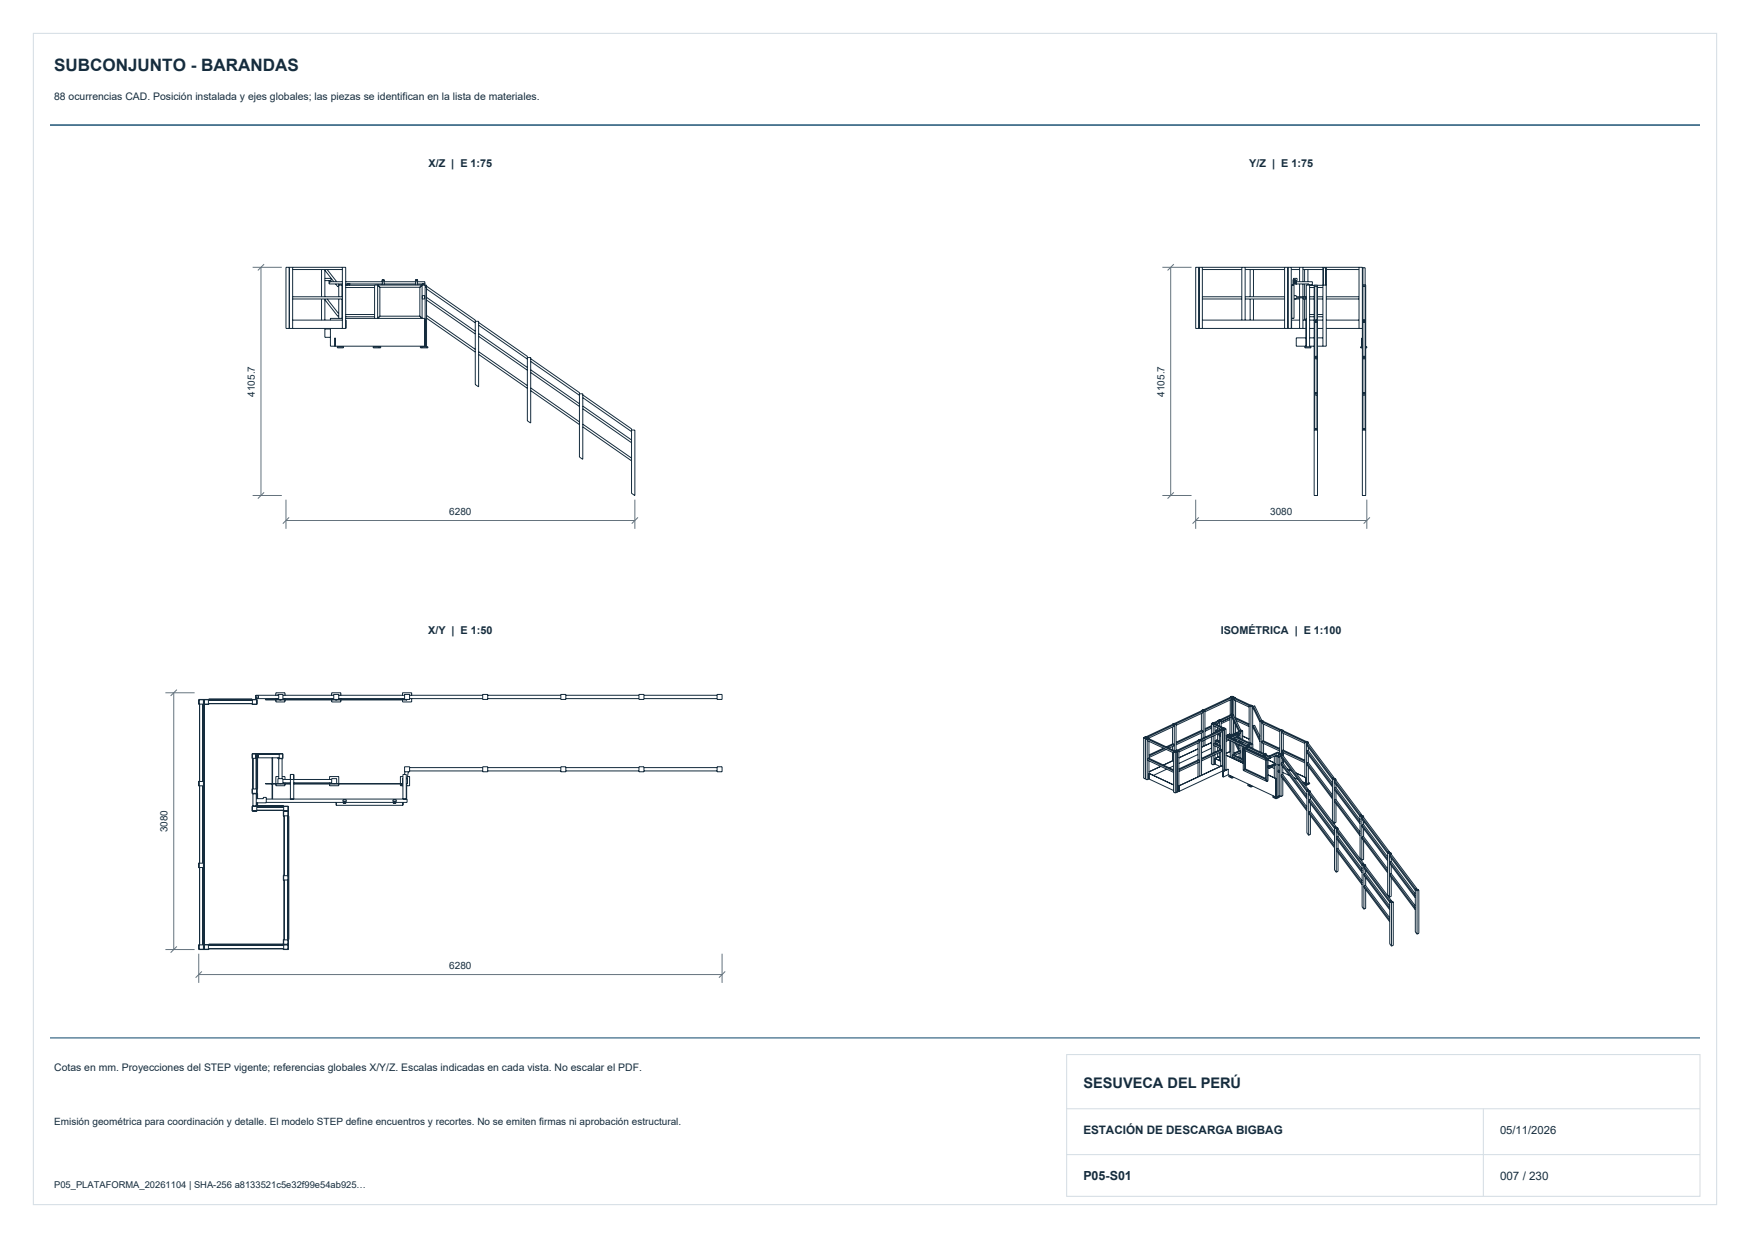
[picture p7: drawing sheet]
<svg xmlns="http://www.w3.org/2000/svg" width="420mm" height="297mm" viewBox="0 0 420 297" stroke-linecap="round" stroke-linejoin="round" font-family="sans-serif">
<path d="M8 8h404v281h-404zM256 253h152v34h-152zM256 277h152M256 266h152M356 266v21" fill="none" stroke="#d3dce3" stroke-width=".24"/>
<path d="M12 30h396" fill="none" stroke="#174e70" stroke-width=".35"/>
<path d="M12 249h396" fill="none" stroke="#174e70" stroke-width=".25"/>
<g fill="none" stroke="#152c3d" stroke-width=".24">
<path d="M69.4 64.1v14.7M70.2 71.7h12M70.2 64.1v14.7M70.2 64.7h12M70.2 71.2h12M70.2 76.8h12M77.2 64.7v6.5M77.2 71.7v5.1M78 67.3h1.4M78 66.8h1.4v.8M78 64.7v6.5M78 71.7v5.1"/>
<path d="M78 64.8l2.1 2.8M78 71.9l3.1 4 .2-.2M78.5 64.7l2.3 2.9M78.5 71.7l2.8 3.6M79 67.3v.8h3.2M79 67.6h3.2M79.3 78.9h-1.3v2h1.3M80.5 68.1l.6 .7 .2-.1M81.2 68.1l.2 .3M81.3 71.2v-2.8h.8v2.8M81.3 71.7v4.7M82.1 71.7v4.7"/>
<path d="M82.1 76h.1M82.1 75.5h.1M82.1 69h.1M82.1 68.4h.1M82.2 76.4h-2.9v.4M82.2 64.1v14.7M83 76.4h19v6.7h-22.7v-4.3M83 68.1h8.8M83 67.6h8.8M83 76h6.9M83 75.5h6.9M83 69h6.9"/>
<path d="M83 68.4h6.9M83 76.8v2h-14.4v-14.7h14.4v14.7M83.3 68.1h.1M83.3 68.1v.3M83.8 68.1h.1M83.8 68.1v.3M89.9 76.4v-8h12.5v15.1M91.2 68.9l-.6-.5v8l.6-.5M91.2 75.9h9.6M91.2 68.9h9.6M91.2 68.9v7M91.8 67.1v.4"/>
<path d="M91.8 68.4v-1.3h.4v1.3M92.2 67.1v.4M92.2 68.1h7.6M92.2 67.6h7.6M99.8 67.1v.4M99.8 68.4v-1.3h.4v1.3M100.2 67.1v.4M100.2 67.6h1.8v.5h-1.8M100.8 68.9v7M101.3 68.1h.1M101.3 68.1v8.3l-.5-.5M101.3 68.4l-.5 .5"/>
<path d="M101.4 70.9h.5v.8h-.5zM101.7 68.4h.1M101.8 68.1h.1M101.8 68.1v.3M102 68.4v14.8M102 68.4h.2v.6h-.2M102.4 68.7l11.7 8.1v15.5l.7 .5M102.4 76.3l11.7 8.2M102.4 75.7l11.7 8.1M102.4 72l11.7 8.1M102.4 71.3l11.7 8.2M102.4 69.3l11.7 8.2"/>
<path d="M114.1 77.1h.8v15.7M114.9 77.4l11.7 8.1v15.4l.8 .6v-15.7h-.8M114.9 78l11.7 8.1M287.8 64.1v14.7M288.6 71.7h9.4M288.6 64.7h9.4M288.6 71.2h9.4M288.6 76.8h19.7M288.6 64.1v14.7M298 64.1v12.7M298.8 71.7h9.5M298.8 64.7h9.5"/>
<path d="M298.8 71.2h9.5M298.8 64.1v12.7M300 64.7v6.5M300 71.7v5.1M300.8 64.7v6.5M300.8 71.7v5.1M308.3 64.1v14.7M309.1 64.1v14.7M309.9 71.7h.1M309.9 64.7h2M309.9 71.2h.1M309.9 76.8h2"/>
<path d="M309.9 64.1v14.7M310 76.8v2M310 68.4h.6v8h-.6zM310.4 67.1l-.1 1.3M310.4 67.3l.1 .8h3.7v.3M310.5 67.6h4.5v.8M310.5 68.1v-.5h.5v.5M310.6 70.9h.5v.3h2.4M310.6 71.7h1.3M310.6 67.6v-.5h.3v.5M311 68.1h.1M311 68.1v-.8h.3v-.5h-.9v1.6"/>
<path d="M311.9 64.1v3.5M311.9 68.1v3.1M311.9 71.5v7.3M312.7 71.7h.8M312.7 64.7h4.8M312.7 76.8h.8M312.7 64.1v3.5M312.7 68.1v3.1M312.7 71.5v7.3M313.1 64.7v2.9M313.1 68.1v3.1M313.1 71.7v5.1"/>
<path d="M313.5 76.4v6.7M313.5 71.5h-2.4v.2M313.9 64.7v2.9M313.9 68.1v.3M314.3 68.4h.7M314.3 68.4h.1M314.3 71.7h1.1M314.3 68.4h-.8v14.8M314.3 76h1.1M314.3 75.5h1.1M314.3 69h1.1M314.3 68.4h1.1"/>
<path d="M314.3 78.8h1.1M314.3 71.2h1.1M314.3 76.8h1.1M314.3 68.4v14.8M315 68.4h.1M315 68.4h-.3M315.4 68.4h.8v50.5h-.8zM315.4 77.1h.8M315.5 76.8h.6M315.5 77.1v-8.4h.6v8.4M315.6 77.1v-.2h.4v.2M316.2 71.7h1.3"/>
<path d="M316.2 76h1.3M316.2 75.5h1.3M316.2 69h1.3M316.2 68.4h1.3M316.2 78.8h1.3M316.2 71.2h1.3M316.2 76.8h1.3M317.5 68.4h.8M317.5 64.1v19M317.6 68.4v-4.2h.6v4.2M318.3 64.1v19h-2.1M318.3 71.7h7.9"/>
<path d="M318.3 78.8h8.7M318.3 64.7h7.9M318.3 71.2h7.9M318.3 76.8h7.9M326.2 64.1v14.7M327 68.4h.8v50.5h-.8v-54.8h-40v14.7h26.5M327 77.1h.8M327.1 76.8h.5M327.1 77.1v-8.4h.5v8.4M327.1 68.4v-4.2h.5v4.2M327.1 76.9h.5v.2M80.4 83.1v-2v2"/>
<path d="M81 83.2h1.4v.3h-1.4zM81.3 83.1v.1M82.1 83.1v.1M89.6 83.2h1.8v.3h-1.8zM89.9 83.1v.1M90.7 83.1v.1M91 83.1v.4M100.9 83.2h1.8v.3h-1.8zM101.2 83.2l.1 .3M101.2 83.1l.2 .4M114.8 92.8h.1M114.9 85l11.7 8.2"/>
<path d="M114.9 84.4l11.7 8.1M114.9 80.7l11.7 8.1M114.9 80l11.7 8.2M127.4 86.1l11.7 8.1v15.4l.7 .6M127.4 93.7l11.7 8.2M127.4 93.1l11.7 8.1M127.4 89.4l11.7 8.1M127.4 88.7l11.7 8.2M127.4 86.7l11.7 8.1M139.1 94.5h.8v15.7M139.9 94.7l11.7 8.2v15.4l.7 .6M139.9 98.1l11.7 8.1"/>
<path d="M139.9 97.4l11.7 8.2M139.9 95.4l11.7 8.1M313.2 83.2h1.4v.3h-1.4zM313.5 81.1h-2.4v2h2.4M314.3 83.1h1.1M314.3 81.1h1.1M315.4 94.5h.8M315.4 85.8h.8M315.5 85.8v-8.4h.6v8.4M315.5 94.5v-8.4h.6v8.4M315.5 85.5h.6M315.5 94.2h.6"/>
<path d="M315.6 85.8v-.3h.4v.3M315.6 94.5v-.3h.4v.3M316.2 81.1h1.3M326.9 81.1v2M326.9 83.1h.1M326.9 81.1h.1M327 83.2h-.4v.3h.4M327 94.5h.8M327 85.8h.8M327.1 85.5h.5M327.1 85.8v-8.4h.5v8.4M327.1 94.2h.5"/>
<path d="M327.1 94.5v-8.4h.5v8.4M327.1 85.5h.5v.3M327.1 94.2h.5v.3M327.8 83.2h.2v.3h-.2M139.8 110.2h.1M139.9 102.4l11.7 8.1M139.9 101.8l11.7 8.1M151.6 103.2h.8v15.7M152.3 118.9h.1M315.4 103.2h.8M315.5 103.2v-8.5h.6v8.5M315.5 102.9h.6"/>
<path d="M315.6 103.2v-.3h.4v.3M327 103.2h.8M327.1 102.9h.5M327.1 103.2v-8.5h.5v8.5M327.1 102.9h.5v.3M47.8 167.9h1v1h-1zM48.9 167.8v60M49 167.9h1v1h-1zM49 169v57.6M50.1 167.7h10.4v.3h-10.4zM60.6 167.9h1v1h-1zM61.4 166.8h5.5v.8h-5.5z"/>
<path d="M61.4 166.9h.6v.6h-.6zM62 166.8v.8M66.2 167.9v.5h2.2v-.5M66.2 166.8v-.6h2.2v.6M66.2 167.6v.2M66.7 166.8v-.2h1.2v1.2M66.7 167.6v.2M67 167.8h.6M67.1 167.8h.4M67.9 167.6h12.2M67.9 166.8h12.2M68.4 167.6v.2"/>
<path d="M79.6 167.9v.5h2.2v-.5M79.6 166.8v-.6h2.2v.6M79.6 167.6v.2M80.1 167.8v-1.2h1.2v1.2M80.4 167.8h.6M80.5 167.8h.4M81.3 167.6h15.8M81.3 166.8h15.8M81.8 167.6v.2M96.6 166.8v-.6h2.2v.6M96.6 167.6v.2M97.1 167.8v-1.2h1.2v1.2l-34.6 .1h34l-.3-.1"/>
<path d="M97.5 167.8h.2M97.7 167.8h.1M98.3 167.6h17.6M98.3 166.8h17.6M98.8 167.6v.8h-2.2v-.5M115.9 166.6h1.2v1.2h-1.2zM117.1 167.6h17.5M117.1 166.8h17.5M134.6 166.6h1.2v1.2h-1.2zM135.8 167.6h17.6M135.8 166.8h17.6M153.4 166.6h1.2v1.2h-1.2z"/>
<path d="M154.6 167.6h17.5M154.6 166.8h17.5M172.1 166.6h1.2v1.2h-1.2zM274.5 177v9.7l.8 .4M274.5 177l.4 .2M274.5 177l.4 .1M274.9 177.2l.4 .2 .5-.2M275.3 177l-.4-.2v10.1M275.3 177l-.4 .2M275.3 177l.5 .2M275.3 177v10.1M275.7 177.2l6.3 3 .5-.3"/>
<path d="M275.8 177.2h.1M275.8 177.8v4.1M279.2 179.5l-3.4 1.6M279.5 179.6l-3.7 1.8M279.9 179.8l-4.1 1.9M281.4 173.7l-6.9 3.3M281.4 173.7v.1M281.4 174.4v4.1M281.4 179.1v.8M281.5 173.7l.3 .2M281.8 173.9l-6.5 3M281.8 173.9v.3l-6.2 2.9"/>
<path d="M281.8 178.6v.3l-1.2 .6M281.8 178.6l-.3-.2-1.6 .8M281.8 178.6l-1.6 .7M281.8 173.5l-.4 .2M281.8 173.5l.5 .2M281.8 173.5v6.6M282.3 173.7l-.5 .2M282.3 173.7v6.3M282.5 180l-.4 .1 .4 .2-.4-.2M282.5 179.9l.4 .2M282.5 180v10M282.6 180l5.3-2.6v8.8"/>
<path d="M287.5 179.6l-4.6 2.2M287.5 177.6l.4-.2 .5 .2M287.5 177.6l.4 .1M287.5 177.6h.1M287.5 178.3v4M287.9 177.7l-5 2.4M287.9 177.7v.4l-5 2.3M288.3 177.5l5-2.3v.3l-4.9 2.4M288.3 170.5l-6.5 3M288.3 170.5h.1M288.3 171.2v4M288.3 175.8v1.5"/>
<path d="M288.4 177.6v8.4M288.4 177.6l-.5 .1M288.4 170.5l.4 .1M288.7 175.3l-.3-.1-6.1 2.9M288.7 170.6l-6.5 3.1M288.7 170.6l.1 .1M288.7 170.6v.4l-6.4 3M288.7 175.3v.4l-6.4 3M288.7 175.3l-6.4 3M288.8 170.3l-.5 .2M288.8 170.6l6.8-3.2v.3l-6.4 3.1M288.8 170.3l.4 .2"/>
<path d="M288.8 170.3v6.8M288.8 177.7v1.4M289.2 170.5l-.4 .2M289.2 170.5v6.4M289.2 177.5v1.4M290.7 174.1l-1.5 .7M290.7 174.7l-1.5 .7M290.7 174.4l-1.5 .7M290.7 178.1l-2.3 1.2M290.7 179.5l-2.3 1.1M290.7 173.6l.5 .2M290.7 173.6v2.5"/>
<path d="M290.7 176.8v4M290.8 173.6l.4 .2M291.2 173.4l-.5 .2M291.2 173.8l1.4-.7v.3l-.8 .4M291.2 173.4v2.5M291.2 176.6v4M291.2 173.4l.4 .2M291.2 173.7v.4l1.9 .9M291.2 173.7l2.3 1.1-.5 .2M291.2 173.7v.1M291.2 178.4v.4l1.8 .8M291.2 178.4l.3-.1 1.5 .7"/>
<path d="M291.2 178.4l1.8 .8M291.6 173.6h-.1M291.6 173.6v.1M291.6 174.3v1.4M291.6 176.4v1.9M291.6 179v1.4M291.6 174.3h.1M291.8 179l-.2 .1M291.8 175.2l.1 .4M291.8 175.2l.5 .2M291.8 175.2l.4-.2 .4 .2M292.2 173.7l-.3 .1"/>
<path d="M292.2 177.4l-.6 .4M292.2 172.9v.1M292.2 173.6v.3M292.2 174.6v.4M292.2 176.1v1.5M292.2 178.3v.3M292.2 179.2v.9M292.2 172.9l.5 .2 .4-.2M292.2 172.9l.5-.2 .4 .2M292.3 172.9l-1.1 .5 3 1.4M292.4 176v.3l.6 .3M292.4 176l.6 .2"/>
<path d="M292.4 176l.3 .1M292.6 175.9h.1M292.6 177.7l-.3-.1-.7 .3M292.6 177.7v.4l-.8 .3M292.6 177.7l-1 .5M292.7 172.7v1.4M292.7 174.8v.4M292.7 175.9v.2M292.7 176.4v2.4M292.7 179.4v.5M292.7 173.1l2.8-1.4v.3l-2.4 1.2M292.7 175.9h.1"/>
<path d="M293 176l-.3 .1M293 175v.1M293 175.7v4.1M293.1 172.9v1.4M293.1 175h.1M293.3 179.9l-.3-.2-4.6 2.2M293.3 179.9v.3l-4.9 2.3M293.3 179.9l-4.9 2.3M293.4 174.9l-5.4 2.5M293.4 174.8l.4 .2M293.4 174.9l.4 .1M293.4 174.9v8.7"/>
<path d="M293.8 174.7l.4 .1M293.8 174.7l-.4 .1M293.8 174.7v10M294.2 177.2l4.9 2.3M294.2 176.8l4.9 2.3M294.2 176.6l5.2 2.3M294.2 174.8l-.8 .4-.4-.2M294.2 174.8v9.7l-.8 .4M294.4 177.2l-.2 .1M295 177.5l-.8 .4M295.2 172.6l-2.1 1M295.2 172.3l-2.1 1"/>
<path d="M295.2 176l-1 .5M295.2 171.5l-2.5 1.2M295.2 171.5v.1M295.2 172.2v4M295.2 177.6v2.7M295.3 176.3l.4-.2 .3 .3M295.3 167.2v.1M295.3 167.9v3.6l.3 .2 .4-.2M295.3 176.3v.5M295.3 177.7v3.9M295.3 176.3l.4 .2M295.3 167.2l-6.5 3.1"/>
<path d="M295.3 176.5l-.6 .3M295.3 167.2l.4 .2M295.4 176.3l-1 .3M295.6 171.3v4.9M295.6 171.3l-.4 .2M295.6 171.3l.4 .2-.4 .2M295.6 171.3l.4 .2M295.7 167.1v4.2M295.7 176.5v.1M295.7 177.2h.1M295.7 177.9v3.9M295.7 176.5l2-1v.4l-2.4 1.2"/>
<path d="M295.7 167l-.4 .2M295.7 167.1l.4 .1-.4 .2M295.7 167l.8 .4M295.7 167.4l.5 .2M295.8 176.6h.1M295.8 171.8l-.1 .3 1.6 3.4M295.8 171.8l.3-.2 1.8 3.7M295.8 171.8l1.8 3.6M296 171.5v.2M296 172.9v3.2M296.1 167.2v4.5M296.1 173v3"/>
<path d="M296.1 177.4v-.3l3.7 1.7M296.1 178.1v3M296.1 167.2l-.4 .2M296.1 167.2l4 2M296.1 177.1l.2 .4M296.2 167.6v.3l3.6 1.7M296.2 167.6l3.7 1.7M296.3 178.2l1 1.9M296.3 172.2l3.5 1.5M296.4 172.4l3.4 1.6M296.5 176.9l3.4 1.6M296.5 167.4l-.4 .2"/>
<path d="M296.5 177.3l.3 .4M296.5 167.4v.1M296.5 168.1v4.1M296.5 173.9v1.9M296.5 175.8h.1M296.6 175.8h.1M296.7 172.8l3.1 1.5M296.7 176.1l.3 .2v.5M296.7 178.3l.7 1.4M296.7 176.7l3.4 1.6M297.2 178.5l.2 .5M297.4 175.3l.4 .2 .4-.2"/>
<path d="M297.4 176.1l-.3-.2-2.1 1M297.4 176.4l-1.7 .8M297.4 175.3v.1M297.4 176.1v.9M297.4 177.7v.3M297.4 178.6v1.5M297.4 176.8l-.3 .1M297.5 175.3h-.1M297.5 175.4l-1.7 .8M297.5 175.3h.1M297.5 175.3v.1M297.8 175.2l.4 .1"/>
<path d="M297.8 175.2h.1M297.8 175.3v1.9M297.8 177.9v.3M297.8 178.8v3.1M297.9 175.3h-.2M297.9 175.3l-.3 .1M298.2 175.3v2.1M298.2 178.1v.3M298.2 179v3.1M298.4 179.5l5.6 2.7M298.4 179.5l.3 .5M298.4 179.5l.3-.1 .4 .2"/>
<path d="M298.4 179.5v5.3M299.2 178.8l-.1 .9 .3 .1M299.2 179l.1 .1M299.2 179h.1M299.3 179.1h.1M299.3 178.8h.3v.3M299.3 178.8v.1M299.3 178.8l.2 .3M299.3 178.9h.1M299.3 178.9l.2 .1M299.4 179.2h.1M299.4 179.6l4 1.9"/>
<path d="M299.4 179.2l4 1.9M299.4 178.9v.9M299.4 179.7l4 1.9M299.4 178.9l.1 .1M299.5 179h.1M299.5 179l-.1 .1M299.5 179.1v.1M299.6 179.1l-.1 .1M299.7 179.1l3.9 1.8M299.8 179.1h.1M299.8 169.3v8.9M299.8 169.3l.4 .2 .4-.2"/>
<path d="M299.8 169.3l.4-.2 .4 .2M299.8 177.3l-1.6-.7 1.6 .7M299.8 178.5l.5-.2 .4 .2-.4 .2M299.8 178.5v.7M299.8 179.8v.1M299.8 178.5l.5 .2M299.8 169.3l.4 .2 .4-.2-.4-.1v9.1M300.3 178.7v.7M300.3 180v.1M300.6 169.3l.1 10.3M300.6 174.3l1.8 3.6M300.6 169.6l1.8 3.6"/>
<path d="M300.8 174.1l.3-.1 1.3 2.7M300.8 169.4l.3-.1 1.7 3.6-.3 .1M300.8 169.4l-.2 .1M300.8 169.4l1.7 3.6M300.8 174.1l-.2 .1M300.8 174.1l1.6 3.3M302.4 173v7.4M302.4 173l.4 .2M302.4 173.2h.1M302.4 177.9h.1M302.5 173h-.1M302.8 173.2v7.4"/>
<path d="M302.8 172.8h.1M302.8 172.8l.5 .2M302.9 173.2l4.3 2M302.9 177.8v.4l4.2 2M302.9 173.2v.3l4.2 2M302.9 177.8l4.2 2M302.9 177.8l.3-.1 3.9 1.9M302.9 173.2l.3-.1 4.3 2M303.3 173l-.5 .2M303.3 173v.1M303.3 173.7v4M303.3 178.4v2.4"/>
<path d="M307.1 175.2l.5 .2M307.1 175.2v5.6M307.1 175.2l.5-.2 .4 .2M307.6 175.4v5.4M307.6 175.4l6 2.8M307.6 175.4v.4l5.6 2.6M307.6 175.4l.3-.1 5.6 2.6M308 175.2l-.4 .2M308 175.2v.1M308 175.9v4.1M313.6 178.2v9.8M313.7 178.4v.4l6.1 8.2"/>
<path d="M313.7 178.4l.2-.2 6.2 8.3M313.7 178.4l6.2 8.3M314 178l-.4-.2-.4 .2v8.4M314 178l-.4 .2M314 178v.3M314 179.3v.8M47.8 187.5h1v1h-1zM48.9 187.4h-.2v-18.4h1.4v-.2h10.4v.2h1.2v-1.2h-14v1.2h.2v18.4h-.2v1.2h.2v18.4h-.2v1.2h.2v18.4h-.2v1.2h2.4v-.2h17.9v.2h1.2v-34.4h-8.7v1.2h1.2v-.2h6.3v1.4h.2v14.2h-.2v1.2h.2v14.2h-.2v1.4h-17.9v-.3h17.9M48.9 188.6h-.2v18.4h.2M60.6 180.9h1v1h-1zM60.6 189.3h1v1h-1zM60.6 193.5h1v1h-1z"/>
<path d="M60.7 190.4v3M61.5 191.6h1.7v-.3h.7v1.3h-2.4M61.5 182h.3v7.2h-.3zM61.5 190.4v3M61.6 181h-.2v.8h.2M61.6 181.1h-.2v.6h.2M61.7 192.6v1h6.3v-.3h-6.3M61.7 180.8v10.8M61.7 180.9h5M61.7 181.1h.3v.6h-.3M61.7 181h5.3v.8h-5.3M61.8 192.6v.7"/>
<path d="M62 181v.8M63.9 191.7h33.8v.8h-33.8M65.3 181.8v9.8l.1-9.8M65.3 180.9v.1M65.4 180.9v.1M66.7 180.8v.2M66.7 181.8v.2h1.2v-1.2h-7.4v1.2h.2v7.2h-.2v1.2h1.3v1.2M66.7 188v-1.2h1.2v1.2M66.8 181l1-.1v1l-1-.1M66.9 186.3h-.7v2.2h2.2v-.7M66.9 182v4.8M67.2 188h.2"/>
<path d="M67.7 186.3h.7v.7M67.7 182v4.8M67.9 187.8h1.8M67.9 187h11.7M68 194.6h1.2M68.1 193.5h1v1h-1zM68.1 194.7h1v1h-1zM69.7 188h-6l6 .1M69.7 191.7v-5.9h.8v5.9M70.5 188.1h26.2M70.5 188h26.2M70.5 187.8h9.1"/>
<path d="M79.1 187v-.7h2.2v2.2h-2.2v-.7M79.6 188v-1.2h1.2v1.2M80.1 188h.2M80.7 192.5v.7h16v-.7M82.3 191.9h.8v.4h-.8zM82.4 192.6l.6 .1zM94.3 191.9h.8v.4h-.8zM94.4 192.6l.6 .1zM96.5 188.4v.1M96.6 188.4l-.5 .1h.6M96.7 186.8l-.1 1.2M96.7 186.3h-.6v2h.5v.2"/>
<path d="M96.7 191.7v-5.9h.8v5.9M97.1 183.9h1.2v1.2h-1.2zM97.2 185.1l-.1 .7M97.5 186.8h.3v1.2h-.3M97.5 191.6h.1M97.6 188v3.7M97.7 188l-.1 .1M97.8 186.3h.5v2.2h-.7M98 185.1l-.3 1.7M98.3 184.9h17.6M98.3 184.1h17.6M115.9 183.9h1.2v1.2h-1.2z"/>
<path d="M117.1 184.9h17.5M117.1 184.1h17.5M134.6 183.9h1.2v1.2h-1.2zM135.8 184.9h17.6M135.8 184.1h17.6M153.4 183.9h1.2v1.2h-1.2zM154.6 184.9h17.5M154.6 184.1h17.5M172.1 183.9h1.2v1.2h-1.2zM275.4 182v.4l6.3 2.9M275.4 182l.3-.1 6 2.8M275.4 182l6.3 2.9"/>
<path d="M275.8 186.9l-.5 .2M275.8 182.5v4.4M275.8 186.9l5.9 2.7M275.8 185.5l5.9 2.8M278.6 183.9l-2.8 1.3M280 184.5l-3.2 1.5M281.4 180.5v2M281.7 182.4l-2.5 1.1M281.7 183.8l-1 .4M281.7 180.3l.4-.1v10M281.7 180.3v9.7l.4 .2M282.1 180.5l-6.7-3.2v.4l6.3 2.9"/>
<path d="M282.9 180.1l-.8 .4-.4-.2M282.9 189.8l-.8 .4M282.9 180.1v9.7M282.9 189.8l.1 .1M283 188.5v1.4M287.5 181l-4.6 2.2M287.5 182.9v3.5M287.9 182.4v.4l-5 2.3M287.9 182.4l-.3-.1-4.7 2.2M287.9 182.4l-5 2.3M290.7 181.4v1.9l.5 .2M291.2 181.2v2.3"/>
<path d="M291.6 183.3l-.4 .2M291.6 181v2.3M291.6 183.3l1.2 .6M291.6 182l1.4 .6M291.6 182h.1M292.2 180.7v1M292.7 180.5v2M292.7 181.5h.1M292.7 181.5l-1.1 .5 1.4 .6M293 180.4v3.4M293.4 183.6l-10.4 4.9M293.4 183.6h.1"/>
<path d="M293.4 183.6v1.4l-10.4 4.9M293.5 185.1v1.3M293.5 186.4h.1M293.5 185.1h.1M294.2 184.6v.2M294.2 181.2l4.2 1.9M294.8 185.9l11.5 5.4M294.8 185.9l-1.3 .5M294.8 184.5v1.4M294.8 184.5l-1.3 .6M294.9 186.1l.8 .4M294.9 186.1v.2l.8 .4"/>
<path d="M295.2 186l-.3 .1M295.3 186.1l.4 .2M295.3 180.3l-1.1 .5M295.3 181.6h-.1M295.5 181.7h.1M295.7 186.3h.1M295.7 186.5v.2M295.8 181.2l.2-.1 2.4 1M295.8 181.2v.3l2.6 1.3M295.8 181.2l2.6 1.2M295.8 186.3h-.1M295.9 186.4l-.2 .1"/>
<path d="M296.1 181.7v.3M296.1 186.5l-.4 .2M297.4 180.7v1M297.4 182.3v.3M297.7 180.2v.3l-1.3 .7M297.7 180.2l-.2-.1-1.4 .6M297.7 180.2l-1.6 .8M297.8 182.5v.3M298.2 182.7v.3M298.4 184.8l5.6 2.7M298.7 184.6l-.3 .2M298.7 184.6l5.1 2.4"/>
<path d="M298.7 180l5.1 2.4M298.7 180v4.6M298.9 184.5l4.9 2.2M298.9 180.1v4.4M298.9 184.5l-.2 .1M299.5 188.3l.8 .3M299.5 188.3v.2l.8 .3M299.7 188.2l-.2 .1M299.8 188.2l.5 .3M300.3 188.4v.1M300.3 188.6v.2M300.5 188.5l-.2 .1"/>
<path d="M300.7 180.2v.1M300.7 188.6l-.4 .2M302.4 181v.1M302.8 181.2v.1M303.3 181.4v.1M303.5 181v.1M303.5 181h.1M303.6 180.8h.2l.1 .3M303.6 180.8l-.1 .1M303.6 180.8l.2 .1-.1 .3M303.6 180.9l.1 .1M303.6 180.9v.9"/>
<path d="M303.6 181.1h.1M303.6 181.2h.1M303.6 181.6l1 .4M303.6 181.2l1 .5M303.6 180.9l-.2-.1v.9l.2 .1M303.6 180.9h.1M303.6 181.7l.7 .3M303.7 180.9v.1M303.7 181h.1M303.7 181v.1M303.8 187l.2 .5M303.8 182.4v4.6"/>
<path d="M303.9 181.1l-.2 .1M303.9 181.1l1 .5M304 182.2v5.3M304 182.2l-.2 .2M304.3 185.9l1.9 .9v4.4M304.3 183.6l.1 .1M304.3 182.3l1.5 .7M304.3 182v5.3l-.3 .2M304.3 182l-.3 .2M304.4 183.7l.2 .2M304.4 183.7l.2-.1 .3 .1M304.4 183.7v.6l.2 .1"/>
<path d="M304.6 181.7v.3M304.6 183.9v.5M304.7 181.8l.2 .1M304.9 181.6v.3M304.9 181.9l-.3 .1M304.9 181.6l-.3 .1M304.9 183.7l-.3 .2M305.1 184l.7 .4M305.5 191.1l.8 .4M305.5 191.1l.2 .3M305.5 191.1l.2 .1M305.6 191.1h.1"/>
<path d="M305.6 191.2l.1 .2M305.7 191.1v.3l.6 .2M305.7 191.1l-.1 .1M305.7 191.4h.1M305.7 191l-.2 .1M305.8 181.4v1.8M305.8 183.7v2.9M305.8 191v.1M306 181.4l.3 .1M306 186.7h.1M306.2 183.3v.2l-1.3 .6-.3 .3M306.2 183.3l-1.3 .6v-.2"/>
<path d="M306.2 183.3l-.3-.1-1.1 .5M306.3 181.5v9.8M306.3 191.5v.1M306.3 181.2l.2 .1M306.5 181.3v-.2l-1.8 .9v-.3l.2-.1M306.6 181.2l-.1 .1M306.6 181.2l.1 .1M306.7 184.8l.3 .1-.2 .1M306.7 190.9l.3 .2M306.7 181.3v9.8l-.4 .2M306.7 181.3l-.4 .2M306.8 185l.2 .2"/>
<path d="M306.8 185l.2 .3M306.8 181.2h-.2M306.9 181.1h.1M306.9 181.1l-.3 .2M306.9 181.1l-.1 .1M306.9 180.5l-2.1 1M306.9 180.5l-.2-.1-2.1 1M306.9 181l.4 .1M306.9 180.5v.6l-.1 .1M307 180.9v.1M307 181.5v9.4l.4 .2M307 183.5l-.3-.1 .3 .2"/>
<path d="M307 180.9l.4-.2 .5 .2M307 180.9l.4 .2M307 191.1v.2l-.7 .3M307 191.1l-.7 .4M307.3 181.1v.3l-.6 .3M307.3 181.1l-.6 .2M307.4 181.1v10M307.5 183l.3-.1 5.9 7.8M307.5 185.9v.4l6.2 8.2M307.5 181.3v.4l6.2 8.2M307.5 183v.4l6.2 8.3M307.5 185.9l6.2 8.2"/>
<path d="M307.5 185.9l.3-.1 5.9 7.8M307.5 183l6.2 8.2M307.5 181.3l6.4 8.4M307.5 181.3l.3-.2 6.2 8.3M307.6 180.1l5.6 2.5M307.6 180.1l.3-.2 5.3 2.5M307.6 180.1v.3l5.6 2.6M307.9 186.8v4.1l-.5 .2M307.9 185.3l1.6 .8M307.9 180.9l-.5 .2M307.9 180.9v.3M307.9 182.2v.8"/>
<path d="M307.9 183.9v2M307.9 184h.1M308 185.4h-.1M308 180.6v.8M308 182.3v.8M309 184.5l.9 .4M309 184.5l1 .5M310.6 186.6l.9 .4M311 185.4l2.3 1.1M311.1 185.5l2.2 1M312.6 187.5l1 .5M312.9 187.9l.6 .3"/>
<path d="M313 187.7l-.2 .1M313.1 188.2l.4 .2M313.2 187.8h.1M313.3 186.5h.1M313.3 186.5v1.4M313.3 187.8l.1 .1M313.3 187.9h.1M313.4 187.8v.1M313.4 186.5h-.1M313.4 186.5v1.4M313.5 188.2v.2M313.7 180.1l.2-.1 5.9 7.8"/>
<path d="M313.7 189.8v10l.4 .6M313.7 189.8l.4 .2M313.7 189.8l.4-.2 .4 .2M313.7 180.1v.5l6.1 8.2M313.7 183v.5l6.1 8.2M313.7 183l.2-.1 5.9 7.8M313.7 183l6.1 8.2M313.7 180.1l6.1 8.2M314 189.5l-.3 .1M314 187.7l.3 .2M314 183.9v3.9l-.4 .2M314 181v2"/>
<path d="M314 189.4v.2M314 189.4l-.3 .2v.1M314.1 190v10.4M314.1 190.1v.4l6.2 8.3M314.1 191.9v.4l6.2 8.2M314.1 194.8v.4l6.2 8.2M314.1 194.8l6.2 8.2M314.1 194.8l.3-.2 5.9 7.9M314.1 191.9l6.2 8.2M314.1 191.9l.3-.1 5.9 7.8M314.1 190.1l6.3 8.3M314.1 190.1l.3-.1 6.2 8.3"/>
<path d="M314.3 187.9v.1l-.8 .4M314.3 187.9l-.8 .3M314.5 195.7v4.5l-.4 .2M314.5 189.8v.3M314.5 191v.8M314.5 192.8v1.9M314.5 189.8l-.4 .2M319.8 186.9v10l.4 .6M319.8 186.9l.4-.2 .4 .2M319.8 186.9l.4 .2M319.9 186.7v.2M319.9 186.7l.2-.1v.1"/>
<path d="M319.9 186.7l.1 .1M320.1 186.5l-.2 .2M320.1 186.5v.2M320.2 197.5h.1M320.2 187.1v10.4M320.3 198.6l.4-.2 .4 .2M320.3 198.6v10.1l.4 .5M320.3 198.6l.4 .2M320.3 187.2v.5l6.1 8.2M320.3 189v.4l6.1 8.2M320.3 191.9v.4l6.1 8.2M320.3 191.9l.3-.1 5.8 7.8"/>
<path d="M320.3 189l.3-.1 5.8 7.8M320.3 187.2l.3-.1 6.2 8.3M320.3 191.9l6.1 8.2M320.3 189l6.1 8.2M320.3 187.2l6.2 8.3M320.4 198.4v.2M320.5 198.5l-.1-.1v.2M320.6 192.8v4.5l-.4 .2M320.6 186.9l-.4 .2M320.6 186.9v.3M320.6 188.1v.9M320.6 189.9v2"/>
<path d="M320.6 198.3v.2M320.6 198.3l-.2 .1M320.7 198.8v10.4M320.8 199v.4l6.1 8.2M320.8 199l6.2 8.3M320.8 199l.3-.1 6.2 8.3M321.1 198.6v.3M321.1 199.9v.8M321.1 198.6l-.4 .2M326.4 195.8v10l.4 .6M326.4 195.8l.4-.2 .5 .2M326.4 195.8l.4 .2"/>
<path d="M326.5 195.5v.2M326.6 195.7l-.1-.2v.2M326.8 195.4l-.3 .1M326.8 195.4l-.1 .2M326.8 196v10.4M326.9 196.1v.4l6.1 8.2M326.9 197.9v.4l6.1 8.2M326.9 197.9l.3-.2 5.8 7.9M326.9 196.1l.3-.1 6.2 8.3M326.9 197.9l6.1 8.2M326.9 196.1l6.4 8.4M327.3 195.8l-.5 .2"/>
<path d="M327.3 195.8v.3M327.3 197v.8M327.3 198.8v1.9M47.8 207.1h1v1h-1zM48.9 208.2h-.2v18.4h20.5M68.1 210.1h1v1h-1zM69.2 210h-.2v-14.2h.3v29.6h-.3v-14.2h.2M320.7 209.2h.1M320.8 203.6l6.1 8.2M320.8 203.6l.3-.1 5.8 7.8M320.8 203.6v.5l6.1 8.2M320.8 200.8v.4l6.1 8.2"/>
<path d="M320.8 200.8l6.1 8.2M320.8 200.8l.3-.2 5.8 7.8M321.1 204.5v4.5l-.4 .2M321.1 201.7v1.9M326.8 206.4h.1M326.9 200.8v.4l6.1 8.2M326.9 207.5v10.1l.4 .5M326.9 207.5l.4 .2M326.9 207.5l.4-.2 .5 .2M326.9 200.8l.3-.2 5.8 7.9M326.9 200.8l6.1 8.2M327 207.3v.2"/>
<path d="M327 207.3l.1 .1M327.3 201.7v4.5l-.5 .2M327.3 207.2l-.1 .1M327.3 207.2l-.3 .1M327.3 207.7v10.4M327.4 212.5l6.1 8.2M327.4 212.5l.3-.1 5.8 7.8M327.4 212.5v.4l6.1 8.2M327.4 207.9v.4l6.1 8.2M327.4 209.6v.5l6.1 8.2M327.4 209.6l6.1 8.2M327.4 209.6l.3-.1 5.8 7.8"/>
<path d="M327.4 207.9l6.2 8.3M327.4 207.9l.3-.2 6.2 8.3M327.8 207.5v.3M327.8 208.8v.8M327.8 210.5v2M327.8 213.4v4.5l-.5 .2M327.8 207.5l-.5 .2M333 204.6l.5-.2 .4 .2M333 204.6v10.1l.5 .5M333 204.6l.5 .2M333.4 204.3v.2M333.4 204.3l-.3 .1v.2"/>
<path d="M333.5 204.8v10.4M333.5 216.4l.5 .2M333.5 216.4v10l.4 .6M333.5 205v.4l6.2 8.2M333.5 206.7v.5l6.2 8.2M333.5 209.6v.5l6.2 8.2M333.5 216.4l.5-.2 .4 .2M333.5 209.6l.3-.1 5.9 7.8M333.5 206.7l.3-.1 5.9 7.8M333.5 205l.3-.2 6.2 8.3M333.5 209.6l6.2 8.2M333.5 206.7l6.2 8.3"/>
<path d="M333.5 205l6.4 8.4M333.6 216.2v.1M333.7 216.2l.1 .1M333.9 216.1l-.3 .1M333.9 210.5v4.5l-.4 .2M333.9 204.6l-.4 .2M333.9 204.6v.3M333.9 205.9v.8M333.9 207.7v1.9M333.9 216v.2M333.9 216l-.3 .2M334 216.6v10.4"/>
<path d="M334.4 216.4v10.4l-.4 .2M334.4 216.4l-.4 .2M339.7 213.5l.4-.2 .4 .2M339.7 213.5l.4 .2M339.7 213.5v10.1l.4 .5M340 213.2l-.2 .3M340 213.1l-.3 .2v.2M340 213.1v.2M340.1 213.7v10.4M340.5 213.5v10.4l-.4 .2M340.5 213.5l-.4 .2M47.8 226.7h1v1h-1z"/>
<path d="M49 226.7h1v1h-1zM68.1 226.7h1v1h-1zM68.1 225.5h1v1h-1zM333.9 227h.1M340.1 224.1h.1"/>
<circle cx="92" cy="67.3" r=".08"/>
<circle cx="100" cy="67.3" r=".08"/>
</g>
<g fill="none" stroke="#65737c" stroke-width=".24">
<path d="M60.6 64.1h7M62.6 64.1v54.8M63.4 63.4l-1.5 1.5M279 64.1h7M281 64.1v54.8M281.7 63.4l-1.5 1.5M60.6 118.9h7M63.4 118.1l-1.5 1.5M68.6 119.9v7M152.4 119.9v7M279 118.9h7M281.7 118.1l-1.5 1.5"/>
<path d="M287 119.9v7M328 119.9v7M68.6 124.9h83.8M69.4 124.1l-1.5 1.5M153.1 124.1l-1.5 1.5M287 124.9h41M287.7 124.1l-1.5 1.5M328.8 124.1l-1.5 1.5M39.7 166.2h7M41.7 166.2v61.6M42.5 165.4l-1.5 1.5M39.7 227.8h7"/>
<path d="M42.5 227l-1.5 1.5M47.7 228.8v7M47.7 233.8h125.6M48.5 233l-1.5 1.5M173.3 228.8v7M174.1 233l-1.5 1.5"/>
</g>
<text font-size="4.1" fill="#152c3d" x="13" y="17">SUBCONJUNTO - BARANDAS</text>
<text font-size="3.5" fill="#152c3d" x="260" y="261">SESUVECA DEL PERÚ</text>
<text font-size="3" fill="#152c3d" x="260" y="283">P05-S01</text>
<g font-size="2.8" fill="#152c3d">
<text x="260" y="272">ESTACIÓN DE DESCARGA BIGBAG</text>
<text x="360" y="283">007 / 230</text>
</g>
<text font-size="2.7" fill="#152c3d" x="360" y="272">05/11/2026</text>
<g font-size="2.6" fill="#152c3d">
<text x="102.8" y="40">X/Z | E 1:75</text>
<text x="299.8" y="40">Y/Z | E 1:75</text>
<text x="102.8" y="152">X/Y | E 1:50</text>
<text x="293" y="152">ISOMÉTRICA | E 1:100</text>
</g>
<g font-size="2.5" fill="#152c3d">
<text x="13" y="24">88 ocurrencias CAD. Posición instalada y ejes globales; las piezas se identifican en la lista de materiales.</text>
<text x="13" y="257">Cotas en mm. Proyecciones del STEP vigente; referencias globales X/Y/Z. Escalas indicadas en cada vista. No escalar el PDF.</text>
</g>
<g font-size="2.4" fill="#152c3d">
<text x="61.1" y="95.2" transform="rotate(-90 61.1 95.2)">4105.7</text>
<text x="279.5" y="95.2" transform="rotate(-90 279.5 95.2)">4105.7</text>
<text x="107.8" y="123.6">6280</text>
<text x="304.8" y="123.6">3080</text>
<text x="40.2" y="199.7" transform="rotate(-90 40.2 199.7)">3080</text>
<text x="107.8" y="232.5">6280</text>
<text x="13" y="270">Emisión geométrica para coordinación y detalle. El modelo STEP define encuentros y recortes. No se emiten firmas ni aprobación estructural.</text>
</g>
<text font-size="2.3" fill="#152c3d" x="13" y="285">P05_PLATAFORMA_20261104 | SHA-256 a8133521c5e32f99e54ab925…</text>
</svg>
